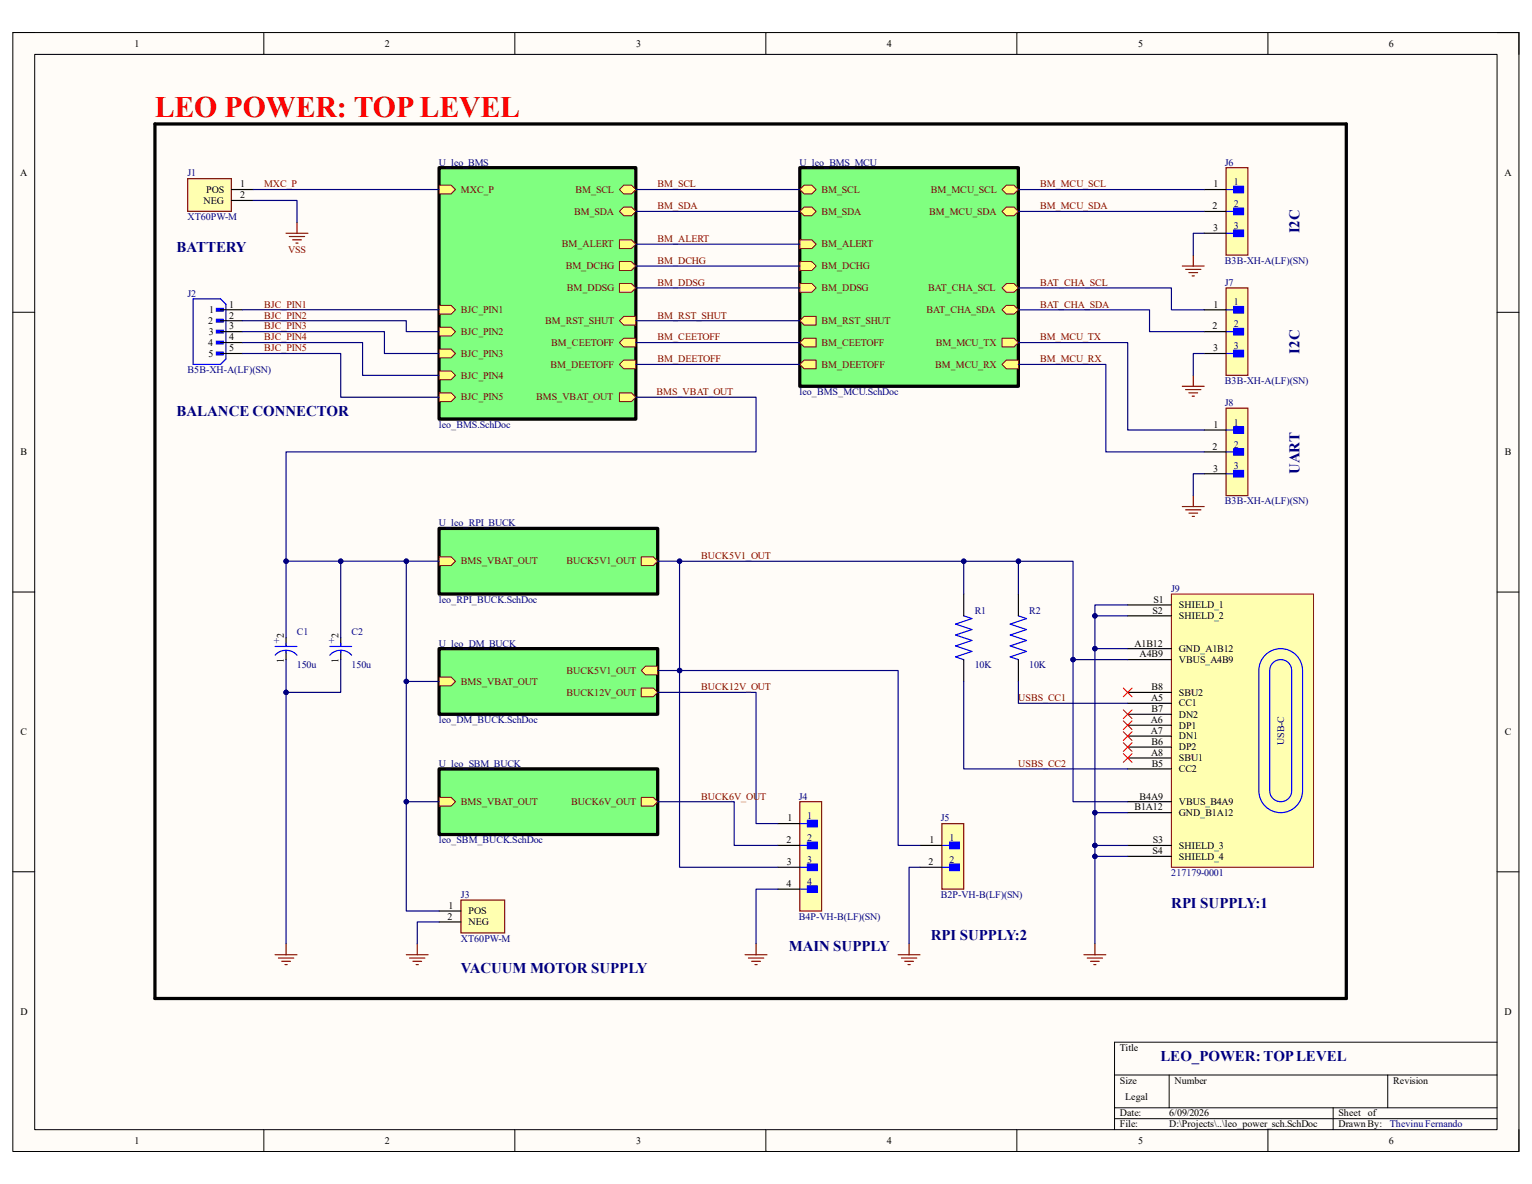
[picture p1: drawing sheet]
<svg xmlns="http://www.w3.org/2000/svg" width="279mm" height="216mm" viewBox="0 0 279 216" stroke-linecap="round" stroke-linejoin="round" font-family="sans-serif">
<path d="M2.3 5.9h274.7v204.1h-274.7z" fill-rule="evenodd" fill="#fffcf8"/>
<path d="M2.3 5.9h274.7v204.1h-274.7z" fill="none" stroke="#000" stroke-width=".18"/>
<path d="M6.3 9.9h266.7v196.1h-266.7z" fill-rule="evenodd" fill="#fffcf8"/>
<g fill="none" stroke="#000" stroke-width=".18">
<path d="M2.3 5.9h4M6.3 9.9h266.7v196.1h-266.7zM48.1 5.9v4M93.9 5.9v4M139.7 5.9v4M185.5 5.9v4M231.2 5.9v4M273 5.9h4v4M2.3 56.9h4M273 56.9h4M2.3 108h4M273 108h4"/>
<path d="M2.3 159h4M273 159h4M203.3 196h69.7M213.2 196v6M253.1 196v6M273 190h-69.7v16M48.1 206v4M93.9 206v4M139.7 206v4M185.5 206v4M203.3 202h69.7M203.3 204h69.7"/>
<path d="M231.2 206v4M243.1 202v4M277 206v4"/>
</g>
<path d="M34.2 32.6h8v5.9h-8z" fill-rule="evenodd" fill="#ffffb0"/>
<path d="M34.2 32.6h8v5.9h-8z" fill="none" stroke="#800000" stroke-width=".21"/>
<path d="M42.2 34.6h4M42.2 36.6h4" fill="none" stroke="#000" stroke-width=".21"/>
<path d="M39.5 56.2h1.2v.5h-1.2z" fill-rule="evenodd" fill="#00f"/>
<path d="M39.5 56.2h1.2v.5h-1.2z" fill="none" stroke="#00f" stroke-width=".21"/>
<path d="M39.5 58.2h1.2v.5h-1.2z" fill-rule="evenodd" fill="#00f"/>
<path d="M39.5 58.2h1.2v.5h-1.2z" fill="none" stroke="#00f" stroke-width=".21"/>
<path d="M39.5 60.2h1.2v.5h-1.2z" fill-rule="evenodd" fill="#00f"/>
<path d="M39.5 60.2h1.2v.5h-1.2z" fill="none" stroke="#00f" stroke-width=".21"/>
<path d="M39.5 62.2h1.2v.5h-1.2z" fill-rule="evenodd" fill="#00f"/>
<path d="M39.5 62.2h1.2v.5h-1.2z" fill="none" stroke="#00f" stroke-width=".21"/>
<path d="M39.5 64.2h1.2v.5h-1.2z" fill-rule="evenodd" fill="#00f"/>
<path d="M35.2 54.5h5l1 1v10l-1 1h-5zM39.5 64.2h1.2v.5h-1.2z" fill="none" stroke="#00f" stroke-width=".21"/>
<path d="M40.2 56.5h4M40.2 58.5h4M40.2 60.5h4M40.2 62.5h4M40.2 64.5h4" fill="none" stroke="#000" stroke-width=".21"/>
<path d="M52.2 42.5h4M52.8 43.1h2.8M53.4 43.7h1.6M54 44.3h.4M54.2 40.5v2" fill="none" stroke="#800000" stroke-width=".21"/>
<path d="M223.6 52.5h4v16h-4z" fill-rule="evenodd" fill="#ffffb0"/>
<path d="M223.6 52.5h4v16h-4z" fill="none" stroke="#800000" stroke-width=".21"/>
<path d="M225 55.9h1.8v1.2h-1.8z" fill-rule="evenodd" fill="#00f"/>
<path d="M223.6 56.5h1.4M225 55.9h1.8v1.2h-1.8z" fill="none" stroke="#00f" stroke-width=".21"/>
<path d="M225 59.9h1.8v1.2h-1.8z" fill-rule="evenodd" fill="#00f"/>
<path d="M225 59.9h1.8v1.2h-1.8zM223.6 60.5h1.4" fill="none" stroke="#00f" stroke-width=".21"/>
<path d="M225 63.9h1.8v1.2h-1.8z" fill-rule="evenodd" fill="#00f"/>
<path d="M223.6 64.5h1.4M225 63.9h1.8v1.2h-1.8z" fill="none" stroke="#00f" stroke-width=".21"/>
<path d="M219.6 56.5h4M219.6 60.5h4M219.6 64.5h4" fill="none" stroke="#000" stroke-width=".21"/>
<path d="M223.6 74.4h4v16h-4z" fill-rule="evenodd" fill="#ffffb0"/>
<path d="M223.6 74.4h4v16h-4z" fill="none" stroke="#800000" stroke-width=".21"/>
<path d="M225 77.8h1.8v1.2h-1.8z" fill-rule="evenodd" fill="#00f"/>
<path d="M223.6 78.4h1.4M225 77.8h1.8v1.2h-1.8z" fill="none" stroke="#00f" stroke-width=".21"/>
<path d="M225 81.8h1.8v1.2h-1.8z" fill-rule="evenodd" fill="#00f"/>
<path d="M223.6 82.4h1.4M225 81.8h1.8v1.2h-1.8z" fill="none" stroke="#00f" stroke-width=".21"/>
<path d="M225 85.8h1.8v1.2h-1.8z" fill-rule="evenodd" fill="#00f"/>
<path d="M223.6 86.4h1.4M225 85.8h1.8v1.2h-1.8z" fill="none" stroke="#00f" stroke-width=".21"/>
<path d="M219.6 78.4h4M219.6 82.4h4M219.6 86.4h4" fill="none" stroke="#000" stroke-width=".21"/>
<path d="M223.6 30.6h4v15.9h-4z" fill-rule="evenodd" fill="#ffffb0"/>
<path d="M223.6 30.6h4v15.9h-4z" fill="none" stroke="#800000" stroke-width=".21"/>
<path d="M225 34h1.8v1.2h-1.8z" fill-rule="evenodd" fill="#00f"/>
<path d="M223.6 34.6h1.4M225 34h1.8v1.2h-1.8z" fill="none" stroke="#00f" stroke-width=".21"/>
<path d="M225 38h1.8v1.1h-1.8z" fill-rule="evenodd" fill="#00f"/>
<path d="M223.6 38.6h1.4M225 38h1.8v1.1h-1.8z" fill="none" stroke="#00f" stroke-width=".21"/>
<path d="M225 41.9h1.8v1.2h-1.8z" fill-rule="evenodd" fill="#00f"/>
<path d="M223.6 42.5h1.4M225 41.9h1.8v1.2h-1.8z" fill="none" stroke="#00f" stroke-width=".21"/>
<path d="M219.6 34.6h4M219.6 38.6h4M219.6 42.5h4" fill="none" stroke="#000" stroke-width=".21"/>
<g fill="none" stroke="#800000" stroke-width=".21">
<path d="M215.6 48.5h4M216.2 49.1h2.8M216.8 49.7h1.6M217.4 50.3h.4M217.6 46.5v2M215.6 70.4h4M216.2 71h2.8M216.8 71.6h1.6M217.4 72.2h.4M217.6 68.5v1.9M215.6 92.4h4M216.2 93h2.8"/>
<path d="M216.8 93.6h1.6M217.4 94.2h.4M217.6 90.4v2"/>
</g>
<path d="M80.1 30.6h35.9v45.8h-35.9z" fill-rule="evenodd" fill="#80ff80"/>
<path d="M80.1 30.6h35.9v45.8h-35.9z" fill="none" stroke="#000" stroke-width=".59"/>
<path d="M80.1 71.6h2.2l.8 .8-.8 .8h-2.2z" fill-rule="evenodd" fill="#ffff80"/>
<path d="M80.1 71.6h2.2l.8 .8-.8 .8h-2.2z" fill="none" stroke="#800000" stroke-width=".18"/>
<path d="M80.1 67.6h2.2l.8 .8-.8 .8h-2.2z" fill-rule="evenodd" fill="#ffff80"/>
<path d="M80.1 67.6h2.2l.8 .8-.8 .8h-2.2z" fill="none" stroke="#800000" stroke-width=".18"/>
<path d="M80.1 63.7h2.2l.8 .8-.8 .8h-2.2z" fill-rule="evenodd" fill="#ffff80"/>
<path d="M80.1 63.7h2.2l.8 .8-.8 .8h-2.2z" fill="none" stroke="#800000" stroke-width=".18"/>
<path d="M80.1 59.7h2.2l.8 .8-.8 .8h-2.2z" fill-rule="evenodd" fill="#ffff80"/>
<path d="M80.1 59.7h2.2l.8 .8-.8 .8h-2.2z" fill="none" stroke="#800000" stroke-width=".18"/>
<path d="M80.1 55.7h2.2l.8 .8-.8 .8h-2.2z" fill-rule="evenodd" fill="#ffff80"/>
<path d="M80.1 55.7h2.2l.8 .8-.8 .8h-2.2z" fill="none" stroke="#800000" stroke-width=".18"/>
<path d="M80.1 33.8h2.2l.8 .8-.8 .8h-2.2z" fill-rule="evenodd" fill="#ffff80"/>
<path d="M80.1 33.8h2.2l.8 .8-.8 .8h-2.2z" fill="none" stroke="#800000" stroke-width=".18"/>
<path d="M113 34.6l.8-.8h1.4l.8 .8-.8 .8h-1.4z" fill-rule="evenodd" fill="#ffff80"/>
<path d="M113 34.6l.8-.8h1.4l.8 .8-.8 .8h-1.4z" fill="none" stroke="#800000" stroke-width=".18"/>
<path d="M113 38.5l.8-.7h1.4l.8 .7-.8 .8h-1.4z" fill-rule="evenodd" fill="#ffff80"/>
<path d="M113 38.5l.8-.7h1.4l.8 .7-.8 .8h-1.4z" fill="none" stroke="#800000" stroke-width=".18"/>
<path d="M113 58.5l.8-.8h2.2v1.6h-2.2z" fill-rule="evenodd" fill="#ffff80"/>
<path d="M113 58.5l.8-.8h2.2v1.6h-2.2z" fill="none" stroke="#800000" stroke-width=".18"/>
<path d="M113 62.5l.8-.8h2.2v1.6h-2.2z" fill-rule="evenodd" fill="#ffff80"/>
<path d="M113 62.5l.8-.8h2.2v1.6h-2.2z" fill="none" stroke="#800000" stroke-width=".18"/>
<path d="M113 66.5l.8-.8h2.2v1.6h-2.2z" fill-rule="evenodd" fill="#ffff80"/>
<path d="M113 66.5l.8-.8h2.2v1.6h-2.2z" fill="none" stroke="#800000" stroke-width=".18"/>
<path d="M113 43.7h2.2l.8 .8-.8 .8h-2.2z" fill-rule="evenodd" fill="#ffff80"/>
<path d="M113 43.7h2.2l.8 .8-.8 .8h-2.2z" fill="none" stroke="#800000" stroke-width=".18"/>
<path d="M113 47.7h2.2l.8 .8-.8 .8h-2.2z" fill-rule="evenodd" fill="#ffff80"/>
<path d="M113 47.7h2.2l.8 .8-.8 .8h-2.2z" fill="none" stroke="#800000" stroke-width=".18"/>
<path d="M113 51.7h2.2l.8 .8-.8 .8h-2.2z" fill-rule="evenodd" fill="#ffff80"/>
<path d="M113 51.7h2.2l.8 .8-.8 .8h-2.2z" fill="none" stroke="#800000" stroke-width=".18"/>
<path d="M113 71.6h2.2l.8 .8-.8 .8h-2.2z" fill-rule="evenodd" fill="#ffff80"/>
<path d="M113 71.6h2.2l.8 .8-.8 .8h-2.2z" fill="none" stroke="#800000" stroke-width=".18"/>
<path d="M145.9 30.6h39.8v39.8h-39.8z" fill-rule="evenodd" fill="#80ff80"/>
<path d="M145.9 30.6h39.8v39.8h-39.8z" fill="none" stroke="#000" stroke-width=".59"/>
<path d="M146.7 37.8h1.4l.7 .7-.7 .8h-1.4l-.8-.8z" fill-rule="evenodd" fill="#ffff80"/>
<path d="M146.7 37.8h1.4l.7 .7-.7 .8h-1.4l-.8-.8z" fill="none" stroke="#800000" stroke-width=".18"/>
<path d="M146.7 33.8h1.4l.7 .8-.7 .8h-1.4l-.8-.8z" fill-rule="evenodd" fill="#ffff80"/>
<path d="M146.7 33.8h1.4l.7 .8-.7 .8h-1.4l-.8-.8z" fill="none" stroke="#800000" stroke-width=".18"/>
<path d="M183.5 37.8h1.4l.8 .8-.8 .7h-1.4l-.8-.7z" fill-rule="evenodd" fill="#ffff80"/>
<path d="M183.5 37.8h1.4l.8 .8-.8 .7h-1.4l-.8-.7z" fill="none" stroke="#800000" stroke-width=".18"/>
<path d="M183.5 33.8h1.4l.8 .8-.8 .8h-1.4l-.8-.8z" fill-rule="evenodd" fill="#ffff80"/>
<path d="M183.5 33.8h1.4l.8 .8-.8 .8h-1.4l-.8-.8z" fill="none" stroke="#800000" stroke-width=".18"/>
<path d="M183.5 55.7h1.4l.8 .8-.8 .8h-1.4l-.8-.8z" fill-rule="evenodd" fill="#ffff80"/>
<path d="M183.5 55.7h1.4l.8 .8-.8 .8h-1.4l-.8-.8z" fill="none" stroke="#800000" stroke-width=".18"/>
<path d="M182.7 52.5l.8-.8h1.4l.8 .8-.8 .8h-1.4z" fill-rule="evenodd" fill="#ffff80"/>
<path d="M182.7 52.5l.8-.8h1.4l.8 .8-.8 .8h-1.4z" fill="none" stroke="#800000" stroke-width=".18"/>
<path d="M146.7 57.7h2.1v1.6h-2.1l-.8-.8z" fill-rule="evenodd" fill="#ffff80"/>
<path d="M146.7 57.7h2.1v1.6h-2.1l-.8-.8z" fill="none" stroke="#800000" stroke-width=".18"/>
<path d="M146.7 61.7h2.1v1.6h-2.1l-.8-.8z" fill-rule="evenodd" fill="#ffff80"/>
<path d="M146.7 61.7h2.1v1.6h-2.1l-.8-.8z" fill="none" stroke="#800000" stroke-width=".18"/>
<path d="M145.9 66.5l.8-.8h2.1v1.6h-2.1z" fill-rule="evenodd" fill="#ffff80"/>
<path d="M145.9 66.5l.8-.8h2.1v1.6h-2.1z" fill="none" stroke="#800000" stroke-width=".18"/>
<path d="M145.9 43.7h2.2l.7 .8-.7 .8h-2.2z" fill-rule="evenodd" fill="#ffff80"/>
<path d="M145.9 43.7h2.2l.7 .8-.7 .8h-2.2z" fill="none" stroke="#800000" stroke-width=".18"/>
<path d="M145.9 47.7h2.2l.7 .8-.7 .8h-2.2z" fill-rule="evenodd" fill="#ffff80"/>
<path d="M145.9 47.7h2.2l.7 .8-.7 .8h-2.2z" fill="none" stroke="#800000" stroke-width=".18"/>
<path d="M145.9 51.7h2.2l.7 .8-.7 .8h-2.2z" fill-rule="evenodd" fill="#ffff80"/>
<path d="M145.9 51.7h2.2l.7 .8-.7 .8h-2.2z" fill="none" stroke="#800000" stroke-width=".18"/>
<path d="M182.7 61.7h2.2l.8 .8-.8 .8h-2.2z" fill-rule="evenodd" fill="#ffff80"/>
<path d="M182.7 61.7h2.2l.8 .8-.8 .8h-2.2z" fill="none" stroke="#800000" stroke-width=".18"/>
<path d="M182.7 66.5l.8-.8h2.2v1.6h-2.2z" fill-rule="evenodd" fill="#ffff80"/>
<path d="M182.7 66.5l.8-.8h2.2v1.6h-2.2z" fill="none" stroke="#800000" stroke-width=".18"/>
<path d="M80.1 140.2h39.8v12h-39.8z" fill-rule="evenodd" fill="#80ff80"/>
<path d="M80.1 140.2h39.8v12h-39.8z" fill="none" stroke="#000" stroke-width=".59"/>
<path d="M80.1 145.4h2.2l.8 .8-.8 .8h-2.2z" fill-rule="evenodd" fill="#ffff80"/>
<path d="M80.1 145.4h2.2l.8 .8-.8 .8h-2.2z" fill="none" stroke="#800000" stroke-width=".18"/>
<path d="M117 145.4h2.1l.8 .8-.8 .8h-2.1z" fill-rule="evenodd" fill="#ffff80"/>
<path d="M117 145.4h2.1l.8 .8-.8 .8h-2.1z" fill="none" stroke="#800000" stroke-width=".18"/>
<path d="M80.1 118.3h39.8v11.9h-39.8z" fill-rule="evenodd" fill="#80ff80"/>
<path d="M80.1 118.3h39.8v11.9h-39.8z" fill="none" stroke="#000" stroke-width=".59"/>
<path d="M80.1 123.5h2.2l.8 .8-.8 .8h-2.2z" fill-rule="evenodd" fill="#ffff80"/>
<path d="M80.1 123.5h2.2l.8 .8-.8 .8h-2.2z" fill="none" stroke="#800000" stroke-width=".18"/>
<path d="M117 125.5h2.1l.8 .8-.8 .8h-2.1z" fill-rule="evenodd" fill="#ffff80"/>
<path d="M117 125.5h2.1l.8 .8-.8 .8h-2.1z" fill="none" stroke="#800000" stroke-width=".18"/>
<path d="M117 122.3l.8-.8h2.1v1.6h-2.1z" fill-rule="evenodd" fill="#ffff80"/>
<path d="M117 122.3l.8-.8h2.1v1.6h-2.1z" fill="none" stroke="#800000" stroke-width=".18"/>
<path d="M80.1 96.4h39.8v11.9h-39.8z" fill-rule="evenodd" fill="#80ff80"/>
<path d="M80.1 96.4h39.8v11.9h-39.8z" fill="none" stroke="#000" stroke-width=".59"/>
<path d="M80.1 101.5h2.2l.8 .8-.8 .8h-2.2z" fill-rule="evenodd" fill="#ffff80"/>
<path d="M80.1 101.5h2.2l.8 .8-.8 .8h-2.2z" fill="none" stroke="#800000" stroke-width=".18"/>
<path d="M117 101.5h2.1l.8 .8-.8 .8h-2.1z" fill-rule="evenodd" fill="#ffff80"/>
<path d="M117 101.5h2.1l.8 .8-.8 .8h-2.1z" fill="none" stroke="#800000" stroke-width=".18"/>
<path d="M213.6 108.3h26v49.8h-26z" fill-rule="evenodd" fill="#ffffb0"/>
<path d="M213.6 108.3h26v49.8h-26z" fill="none" stroke="#800000" stroke-width=".18"/>
<g fill="none" stroke="#000" stroke-width=".21">
<path d="M175.8 108.3v4M185.7 108.3v4M205.7 118.3h7.9M205.7 110.3h7.9M205.7 112.3h7.9M175.8 120.3v4M185.7 120.3v4M205.7 120.3h7.9M205.7 128.2h7.9M205.7 132.2h7.9M205.7 134.2h7.9M205.7 138.2h7.9"/>
<path d="M205.7 136.2h7.9M205.7 130.2h7.9M205.7 126.3h7.9M205.7 148.2h7.9M205.7 146.2h7.9M205.7 140.2h7.9M205.7 154.2h7.9M205.7 156.2h7.9"/>
</g>
<path d="M175.8 112.3l1.5 .5-3 1 3 1-3 1 3 1-3 1 3 1-3 1 1.5 .5M185.7 112.3l1.5 .5-3 1 3 1-3 1 3 1-3 1 3 1-3 1 1.5 .5M230.7 119.4a4 4 0 0 1 4.4-.8 4 4 0 0 1 2.5 3.7v21.9a4 4 0 0 1-4 4 4 4 0 0 1-4-4v-21.9a4 4 0 0 1 1.1-2.9zM232.2 120.8a2 2 0 0 1 2.1-.4 2 2 0 0 1 1.3 1.8v22a2 2 0 0 1-2 2 2 2 0 0 1-2-2v-22v-.5z" fill="none" stroke="#00f" stroke-width=".21"/>
<path d="M204.9 137.4l1.6 1.6M204.9 125.5l1.6 1.6M204.9 133.4l1.6 1.6M204.9 129.4l1.6 1.6M204.9 131.4l1.6 1.6M204.9 135.4l1.6 1.6M206.5 137.4l-1.6 1.6M206.5 125.5l-1.6 1.6M206.5 133.4l-1.6 1.6M206.5 129.4l-1.6 1.6M206.5 131.4l-1.6 1.6M206.5 135.4l-1.6 1.6" fill="none" stroke="#f00" stroke-width=".18"/>
<path d="M197.7 174.1h4M198.3 174.7h2.8M198.9 175.3h1.6M199.5 175.9h.4M199.7 172.1v2" fill="none" stroke="#800000" stroke-width=".21"/>
<path d="M171.8 150.2h4v11.9h-4z" fill-rule="evenodd" fill="#ffffb0"/>
<path d="M171.8 150.2h4v11.9h-4z" fill="none" stroke="#800000" stroke-width=".21"/>
<path d="M173.2 153.6h1.8v1.2h-1.8z" fill-rule="evenodd" fill="#00f"/>
<path d="M171.8 154.2h1.4M173.2 153.6h1.8v1.2h-1.8z" fill="none" stroke="#00f" stroke-width=".21"/>
<path d="M173.2 157.6h1.8v1.1h-1.8z" fill-rule="evenodd" fill="#00f"/>
<path d="M171.8 158.1h1.4M173.2 157.6h1.8v1.1h-1.8z" fill="none" stroke="#00f" stroke-width=".21"/>
<path d="M167.8 154.2h4M167.8 158.1h4" fill="none" stroke="#000" stroke-width=".21"/>
<path d="M135.9 174.1h4M136.5 174.7h2.8M137.1 175.3h1.6M137.7 175.9h.4M137.9 172.1v2M163.8 174.1h4M164.4 174.7h2.8M165 175.3h1.6M165.6 175.9h.4M165.8 172.1v2" fill="none" stroke="#800000" stroke-width=".21"/>
<path d="M84.1 164.1h7.9v6h-7.9z" fill-rule="evenodd" fill="#ffffb0"/>
<path d="M50.2 174.1h4M50.8 174.7h2.8M51.4 175.3h1.6M52 175.9h.4M52.2 172.1v2M74.1 174.1h4M74.7 174.7h2.8M75.3 175.3h1.6M75.9 175.9h.4M76.1 172.1v2M84.1 164.1h7.9v6h-7.9z" fill="none" stroke="#800000" stroke-width=".21"/>
<path d="M52.2 116.3v1.6M52.2 118.7v1.6M62.1 116.3v1.6M62.1 118.7v1.6M80.1 166.1h4M80.1 168.1h4" fill="none" stroke="#000" stroke-width=".21"/>
<path d="M28.3 22.6h217.2v159.5h-217.2z" fill="none" stroke="#000" stroke-width=".59"/>
<path d="M50.2 119.5a2.67 2.67 0 0 1 4 0M50.2 117.9h4M52.2 117.3v.6M52.2 118.7v.4M60.1 117.9h4M60.1 119.5a2.67 2.67 0 0 1 4 0M62.1 117.3v.6M62.1 118.7v.4" fill="none" stroke="#00f" stroke-width=".21"/>
<path d="M145.9 146.2h3.9v19.9h-3.9z" fill-rule="evenodd" fill="#ffffb0"/>
<path d="M145.9 146.2h3.9v19.9h-3.9z" fill="none" stroke="#800000" stroke-width=".21"/>
<path d="M147.3 149.6h1.8v1.2h-1.8z" fill-rule="evenodd" fill="#00f"/>
<path d="M145.9 150.2h1.4M147.3 149.6h1.8v1.2h-1.8z" fill="none" stroke="#00f" stroke-width=".21"/>
<path d="M147.3 153.6h1.8v1.2h-1.8z" fill-rule="evenodd" fill="#00f"/>
<path d="M145.9 154.2h1.4M147.3 153.6h1.8v1.2h-1.8z" fill="none" stroke="#00f" stroke-width=".21"/>
<path d="M147.3 157.5h1.8v1.2h-1.8z" fill-rule="evenodd" fill="#00f"/>
<path d="M145.9 158.1h1.4M147.3 157.5h1.8v1.2h-1.8z" fill="none" stroke="#00f" stroke-width=".21"/>
<path d="M147.3 161.5h1.8v1.2h-1.8z" fill-rule="evenodd" fill="#00f"/>
<path d="M145.9 162.1h1.4M147.3 161.5h1.8v1.2h-1.8z" fill="none" stroke="#00f" stroke-width=".21"/>
<path d="M141.9 150.2h4M141.9 154.2h4M141.9 158.1h4M141.9 162.1h4" fill="none" stroke="#000" stroke-width=".21"/>
<g fill="none" stroke="#000080" stroke-width=".21">
<path d="M46.2 36.6h8v3.9M46.2 34.6h33.9M116 34.6h29.9M116 38.5h29.9M185.7 34.6h33.9M185.7 38.6h33.9M44.2 58.5h29.9v2h6M44.2 56.5h35.9M116 44.5h29.9M116 48.5h29.9M116 52.5h29.9M116 58.5h29.9"/>
<path d="M185.7 52.5h27.9v4h6M185.7 56.5h23.9v4h10M219.6 42.5h-2v4M44.2 60.5h25.9v4h10M44.2 62.5h21.9v5.9h14M44.2 64.5h17.9v7.9h18M116 62.5h29.9M116 66.5h29.9M185.7 62.5h20v15.9h13.9M185.7 66.5h16v15.9h17.9M219.6 64.5h-2v4M219.6 86.4h-2v4"/>
<path d="M119.9 102.3h4v20h-4"/>
</g>
<circle cx="123.9" cy="102.3" r=".4" fill="#000080"/>
<circle cx="123.9" cy="102.3" r=".4" fill="none" stroke="#000080" stroke-width=".18"/>
<circle cx="123.9" cy="122.3" r=".4" fill="#000080"/>
<circle cx="123.9" cy="122.3" r=".4" fill="none" stroke="#000080" stroke-width=".18"/>
<path d="M74.1 124.3h6" fill="none" stroke="#000080" stroke-width=".21"/>
<circle cx="74.1" cy="124.3" r=".4" fill="#000080"/>
<circle cx="74.1" cy="124.3" r=".4" fill="none" stroke="#000080" stroke-width=".18"/>
<path d="M199.7 154.2h6" fill="none" stroke="#000080" stroke-width=".21"/>
<circle cx="199.7" cy="154.2" r=".4" fill="#000080"/>
<circle cx="199.7" cy="154.2" r=".4" fill="none" stroke="#000080" stroke-width=".18"/>
<path d="M199.7 156.2h6" fill="none" stroke="#000080" stroke-width=".21"/>
<circle cx="199.7" cy="156.2" r=".4" fill="#000080"/>
<circle cx="199.7" cy="156.2" r=".4" fill="none" stroke="#000080" stroke-width=".18"/>
<path d="M199.7 112.3h6" fill="none" stroke="#000080" stroke-width=".21"/>
<circle cx="199.7" cy="112.3" r=".4" fill="#000080"/>
<circle cx="199.7" cy="112.3" r=".4" fill="none" stroke="#000080" stroke-width=".18"/>
<path d="M199.7 118.3h6" fill="none" stroke="#000080" stroke-width=".21"/>
<circle cx="199.7" cy="118.3" r=".4" fill="#000080"/>
<circle cx="199.7" cy="118.3" r=".4" fill="none" stroke="#000080" stroke-width=".18"/>
<path d="M199.7 148.2h6" fill="none" stroke="#000080" stroke-width=".21"/>
<circle cx="199.7" cy="148.2" r=".4" fill="#000080"/>
<circle cx="199.7" cy="148.2" r=".4" fill="none" stroke="#000080" stroke-width=".18"/>
<path d="M205.7 120.3h-10v25.9h10" fill="none" stroke="#000080" stroke-width=".21"/>
<circle cx="195.7" cy="120.3" r=".4" fill="#000080"/>
<circle cx="195.7" cy="120.3" r=".4" fill="none" stroke="#000080" stroke-width=".18"/>
<path d="M175.8 108.3v-6h9.9v6M175.8 124.3v15.9h29.9M185.7 124.3v3.9h20" fill="none" stroke="#000080" stroke-width=".21"/>
<circle cx="175.8" cy="102.3" r=".4" fill="#000080"/>
<circle cx="175.8" cy="102.3" r=".4" fill="none" stroke="#000080" stroke-width=".18"/>
<circle cx="185.7" cy="102.3" r=".4" fill="#000080"/>
<circle cx="185.7" cy="102.3" r=".4" fill="none" stroke="#000080" stroke-width=".18"/>
<path d="M185.7 102.3h10v18" fill="none" stroke="#000080" stroke-width=".21"/>
<circle cx="195.7" cy="120.3" r=".4" fill="#000080"/>
<circle cx="195.7" cy="120.3" r=".4" fill="none" stroke="#000080" stroke-width=".18"/>
<circle cx="185.7" cy="102.3" r=".4" fill="#000080"/>
<circle cx="185.7" cy="102.3" r=".4" fill="none" stroke="#000080" stroke-width=".18"/>
<path d="M123.9 102.3h51.9" fill="none" stroke="#000080" stroke-width=".21"/>
<circle cx="123.9" cy="102.3" r=".4" fill="#000080"/>
<circle cx="123.9" cy="102.3" r=".4" fill="none" stroke="#000080" stroke-width=".18"/>
<circle cx="175.8" cy="102.3" r=".4" fill="#000080"/>
<circle cx="175.8" cy="102.3" r=".4" fill="none" stroke="#000080" stroke-width=".18"/>
<path d="M119.9 126.3h18v23.9h4M123.9 122.3h39.9v31.9h4M119.9 146.2h14v8h8M167.8 158.1h-2v14" fill="none" stroke="#000080" stroke-width=".21"/>
<circle cx="123.9" cy="122.3" r=".4" fill="#000080"/>
<circle cx="123.9" cy="122.3" r=".4" fill="none" stroke="#000080" stroke-width=".18"/>
<path d="M74.1 146.2v19.9h6" fill="none" stroke="#000080" stroke-width=".21"/>
<circle cx="74.1" cy="146.2" r=".4" fill="#000080"/>
<circle cx="74.1" cy="146.2" r=".4" fill="none" stroke="#000080" stroke-width=".18"/>
<path d="M116 72.4h21.9v10h-85.7v19.9h21.9M80.1 168.1h-4v4" fill="none" stroke="#000080" stroke-width=".21"/>
<circle cx="52.2" cy="102.3" r=".4" fill="#000080"/>
<circle cx="52.2" cy="102.3" r=".4" fill="none" stroke="#000080" stroke-width=".18"/>
<circle cx="62.1" cy="102.3" r=".4" fill="#000080"/>
<circle cx="62.1" cy="102.3" r=".4" fill="none" stroke="#000080" stroke-width=".18"/>
<circle cx="74.1" cy="102.3" r=".4" fill="#000080"/>
<circle cx="74.1" cy="102.3" r=".4" fill="none" stroke="#000080" stroke-width=".18"/>
<path d="M80.1 102.3h-6v43.9h6" fill="none" stroke="#000080" stroke-width=".21"/>
<circle cx="74.1" cy="146.2" r=".4" fill="#000080"/>
<circle cx="74.1" cy="146.2" r=".4" fill="none" stroke="#000080" stroke-width=".18"/>
<circle cx="74.1" cy="124.3" r=".4" fill="#000080"/>
<circle cx="74.1" cy="124.3" r=".4" fill="none" stroke="#000080" stroke-width=".18"/>
<circle cx="74.1" cy="102.3" r=".4" fill="#000080"/>
<circle cx="74.1" cy="102.3" r=".4" fill="none" stroke="#000080" stroke-width=".18"/>
<path d="M205.7 110.3h-6v61.8" fill="none" stroke="#000080" stroke-width=".21"/>
<circle cx="199.7" cy="112.3" r=".4" fill="#000080"/>
<circle cx="199.7" cy="112.3" r=".4" fill="none" stroke="#000080" stroke-width=".18"/>
<circle cx="199.7" cy="118.3" r=".4" fill="#000080"/>
<circle cx="199.7" cy="118.3" r=".4" fill="none" stroke="#000080" stroke-width=".18"/>
<circle cx="199.7" cy="148.2" r=".4" fill="#000080"/>
<circle cx="199.7" cy="148.2" r=".4" fill="none" stroke="#000080" stroke-width=".18"/>
<circle cx="199.7" cy="154.2" r=".4" fill="#000080"/>
<circle cx="199.7" cy="154.2" r=".4" fill="none" stroke="#000080" stroke-width=".18"/>
<circle cx="199.7" cy="156.2" r=".4" fill="#000080"/>
<circle cx="199.7" cy="156.2" r=".4" fill="none" stroke="#000080" stroke-width=".18"/>
<path d="M52.2 102.3v14" fill="none" stroke="#000080" stroke-width=".21"/>
<circle cx="52.2" cy="102.3" r=".4" fill="#000080"/>
<circle cx="52.2" cy="102.3" r=".4" fill="none" stroke="#000080" stroke-width=".18"/>
<path d="M62.1 102.3v14" fill="none" stroke="#000080" stroke-width=".21"/>
<circle cx="62.1" cy="102.3" r=".4" fill="#000080"/>
<circle cx="62.1" cy="102.3" r=".4" fill="none" stroke="#000080" stroke-width=".18"/>
<path d="M52.2 120.3v6h9.9v-6" fill="none" stroke="#000080" stroke-width=".21"/>
<circle cx="52.2" cy="126.3" r=".4" fill="#000080"/>
<circle cx="52.2" cy="126.3" r=".4" fill="none" stroke="#000080" stroke-width=".18"/>
<path d="M52.2 126.3v45.8" fill="none" stroke="#000080" stroke-width=".21"/>
<circle cx="52.2" cy="126.3" r=".4" fill="#000080"/>
<circle cx="52.2" cy="126.3" r=".4" fill="none" stroke="#000080" stroke-width=".18"/>
<path d="M123.9 122.3v35.8h18M141.9 162.1h-4v10" fill="none" stroke="#000080" stroke-width=".21"/>
<circle cx="123.9" cy="122.3" r=".4" fill="#000080"/>
<circle cx="123.9" cy="122.3" r=".4" fill="none" stroke="#000080" stroke-width=".18"/>
<text font-size="5.4" fill="#f00" x="28.2" y="21.4">LEO POWER: TOP LEVEL</text>
<g font-size="2.7" fill="#000080">
<text x="32.2" y="45.9">BATTERY</text>
<text x="237" y="42.5" transform="rotate(-90 237 42.5)">I2C</text>
<text x="237" y="64.5" transform="rotate(-90 237 64.5)">I2C</text>
<text x="32.2" y="75.8">BALANCE CONNECTOR</text>
<text x="237" y="86.4" transform="rotate(-90 237 86.4)">UART</text>
<text x="213.6" y="165.5">RPI SUPPLY:1</text>
<text x="143.8" y="173.5">MAIN SUPPLY</text>
<text x="169.8" y="171.5">RPI SUPPLY:2</text>
<text x="84.1" y="177.5">VACUUM MOTOR SUPPLY</text>
<text x="211.6" y="193.4">LEO_POWER: TOP LEVEL</text>
</g>
<g font-size="1.8">
<text x="24.6" y="8.5">1</text>
<text x="70.2" y="8.5">2</text>
<text x="116" y="8.5">3</text>
<text x="161.7" y="8.5">4</text>
<text x="207.6" y="8.5">5</text>
<text x="253.3" y="8.5">6</text>
<text x="3.7" y="32">A</text>
<text x="37.6" y="35.1">POS</text>
<text x="43.8" y="34.2">1</text>
<text x="221.3" y="34.2">1</text>
<text x="274.4" y="32">A</text>
<text x="37.1" y="37.1">NEG</text>
<text x="43.8" y="36.2">2</text>
<text x="221.1" y="38.1">2</text>
<text x="221.2" y="42.1">3</text>
<text x="38" y="59.1">2</text>
<text x="38.1" y="57.1">1</text>
<text x="41.8" y="56.1">1</text>
<text x="41.8" y="58.1">2</text>
<text x="221.3" y="56.1">1</text>
<text x="38" y="63.1">4</text>
<text x="38" y="65.1">5</text>
<text x="38.1" y="61.1">3</text>
<text x="41.8" y="60.1">3</text>
<text x="41.8" y="62.1">4</text>
<text x="41.8" y="64.1">5</text>
<text x="221.1" y="60.1">2</text>
<text x="221.2" y="64.1">3</text>
<text x="3.8" y="83.1">B</text>
<text x="221.1" y="82">2</text>
<text x="221.3" y="78">1</text>
<text x="274.4" y="83.1">B</text>
<text x="221.2" y="86">3</text>
<text x="210.2" y="111.9">S2</text>
<text x="210.4" y="109.9">S1</text>
<text x="215" y="110.9">SHIELD_1</text>
<text x="215" y="112.9">SHIELD_2</text>
<text x="51.8" y="116.3" transform="rotate(-90 51.8 116.3)">2</text>
<text x="61.8" y="116.3" transform="rotate(-90 61.8 116.3)">2</text>
<text x="206.9" y="117.9">A1B12</text>
<text x="207.8" y="119.9">A4B9</text>
<text x="215" y="118.9">GND_A1B12</text>
<text x="51.8" y="120.9" transform="rotate(-90 51.8 120.9)">1</text>
<text x="61.8" y="120.9" transform="rotate(-90 61.8 120.9)">1</text>
<text x="210" y="125.9">B8</text>
<text x="215" y="120.9">VBUS_A4B9</text>
<text x="209.9" y="131.8">A6</text>
<text x="209.9" y="127.8">A5</text>
<text x="210" y="129.8">B7</text>
<text x="215" y="128.8">CC1</text>
<text x="215" y="130.9">DN2</text>
<text x="215" y="126.8">SBU2</text>
<text x="3.8" y="134.1">C</text>
<text x="209.9" y="133.8">A7</text>
<text x="209.9" y="137.8">A8</text>
<text x="210" y="135.8">B6</text>
<text x="215" y="132.8">DP1</text>
<text x="215" y="134.8">DN1</text>
<text x="215" y="136.8">DP2</text>
<text x="274.4" y="134.1">C</text>
<text x="210.1" y="139.8">B5</text>
<text x="215" y="138.8">SBU1</text>
<text x="215" y="140.8">CC2</text>
<text x="143.6" y="149.8">1</text>
<text x="206.9" y="147.8">B1A12</text>
<text x="207.8" y="145.8">B4A9</text>
<text x="215" y="148.8">GND_B1A12</text>
<text x="215" y="146.8">VBUS_B4A9</text>
<text x="143.4" y="153.8">2</text>
<text x="169.5" y="153.8">1</text>
<text x="210.2" y="155.7">S4</text>
<text x="210.3" y="153.8">S3</text>
<text x="215" y="154.8">SHIELD_3</text>
<text x="143.4" y="161.7">4</text>
<text x="143.5" y="157.7">3</text>
<text x="169.3" y="157.7">2</text>
<text x="215" y="156.8">SHIELD_4</text>
<text x="81.6" y="167.7">2</text>
<text x="81.8" y="165.7">1</text>
<text x="85.5" y="166.7">POS</text>
<text x="85.5" y="168.7">NEG</text>
<text x="3.7" y="185.1">D</text>
<text x="274.4" y="185.1">D</text>
<text x="204.3" y="191.6">Title</text>
<text x="204.3" y="197.6">Size</text>
<text x="214.2" y="197.6">Number</text>
<text x="254.1" y="197.6">Revision</text>
<text x="204.3" y="203.6">Date:</text>
<text x="205.2" y="200.6">Legal</text>
<text x="213.2" y="203.6">6/09/2026</text>
<text x="244.1" y="203.6">Sheet of</text>
<text x="24.6" y="208.6">1</text>
<text x="70.2" y="208.6">2</text>
<text x="116" y="208.6">3</text>
<text x="161.7" y="208.6">4</text>
<text x="204.3" y="205.6">File:</text>
<text x="207.6" y="208.6">5</text>
<text x="213.2" y="205.6">D:\Projects\..\leo_power_sch.SchDoc</text>
<text x="244.1" y="205.6">Drawn By:</text>
<text x="253.3" y="208.6">6</text>
</g>
<g font-size="1.8" fill="#000080">
<text x="34.2" y="32.2">J1</text>
<text x="80.1" y="30.2">U_leo_BMS</text>
<text x="145.8" y="30.2">U_leo_BMS_MCU</text>
<text x="223.4" y="30.2">J6</text>
<text x="225" y="33.7">1</text>
<text x="34.2" y="40.1">XT60PW-M</text>
<text x="225" y="37.8">2</text>
<text x="225" y="41.7">3</text>
<text x="223.4" y="52.1">J7</text>
<text x="223.4" y="48.1">B3B-XH-A(LF)(SN)</text>
<text x="34.2" y="54.1">J2</text>
<text x="225" y="55.7">1</text>
<text x="225" y="59.7">2</text>
<text x="225" y="63.7">3</text>
<text x="34.2" y="68">B5B-XH-A(LF)(SN)</text>
<text x="223.4" y="70">B3B-XH-A(LF)(SN)</text>
<text x="145.8" y="72.1">leo_BMS_MCU.SchDoc</text>
<text x="223.4" y="74">J8</text>
<text x="225" y="77.6">1</text>
<text x="80.1" y="78">leo_BMS.SchDoc</text>
<text x="225" y="81.6">2</text>
<text x="225" y="85.6">3</text>
<text x="80.1" y="96">U_leo_RPI_BUCK</text>
<text x="223.4" y="91.9">B3B-XH-A(LF)(SN)</text>
<text x="213.6" y="107.9">J9</text>
<text x="80.1" y="109.9">leo_RPI_BUCK.SchDoc</text>
<text x="177.8" y="111.9">R1</text>
<text x="187.7" y="111.9">R2</text>
<text x="50" y="117.5">+</text>
<text x="54.1" y="115.9">C1</text>
<text x="59.9" y="117.5">+</text>
<text x="64.1" y="115.9">C2</text>
<text x="80.1" y="117.9">U_leo_DM_BUCK</text>
<text x="54.1" y="121.9">150u</text>
<text x="64.1" y="121.9">150u</text>
<text x="177.8" y="121.9">10K</text>
<text x="187.7" y="121.9">10K</text>
<text x="80.1" y="131.8">leo_DM_BUCK.SchDoc</text>
<text x="234.2" y="135.8" transform="rotate(-90 234.2 135.8)">USB-C</text>
<text x="80.1" y="139.8">U_leo_SBM_BUCK</text>
<text x="145.7" y="145.8">J4</text>
<text x="147.2" y="149.4">1</text>
<text x="171.6" y="149.8">J5</text>
<text x="80.1" y="153.8">leo_SBM_BUCK.SchDoc</text>
<text x="147.2" y="153.4">2</text>
<text x="173.1" y="153.4">1</text>
<text x="147.2" y="157.4">3</text>
<text x="147.2" y="161.3">4</text>
<text x="173.1" y="157.4">2</text>
<text x="213.6" y="159.7">217179-0001</text>
<text x="84.1" y="163.7">J3</text>
<text x="145.7" y="167.7">B4P-VH-B(LF)(SN)</text>
<text x="171.6" y="163.7">B2P-VH-B(LF)(SN)</text>
<text x="84.1" y="171.7">XT60PW-M</text>
<text x="253.5" y="205.6">Thevinu Fernando</text>
</g>
<g font-size="1.8" fill="#800000">
<text x="48.2" y="34.2">MXC_P</text>
<text x="84.1" y="35.1">MXC_P</text>
<text x="105" y="35.1">BM_SCL</text>
<text x="119.9" y="34.2">BM_SCL</text>
<text x="149.8" y="35.1">BM_SCL</text>
<text x="169.8" y="35.1">BM_MCU_SCL</text>
<text x="189.7" y="34.2">BM_MCU_SCL</text>
<text x="104.7" y="39.2">BM_SDA</text>
<text x="119.9" y="38.1">BM_SDA</text>
<text x="149.8" y="39.2">BM_SDA</text>
<text x="169.5" y="39.2">BM_MCU_SDA</text>
<text x="189.7" y="38.1">BM_MCU_SDA</text>
<text x="52.5" y="46.1">VSS</text>
<text x="102.5" y="45.1">BM_ALERT</text>
<text x="119.9" y="44.1">BM_ALERT</text>
<text x="149.8" y="45.1">BM_ALERT</text>
<text x="103.2" y="49.1">BM_DCHG</text>
<text x="103.4" y="53.1">BM_DDSG</text>
<text x="119.9" y="48.1">BM_DCHG</text>
<text x="119.9" y="52.1">BM_DDSG</text>
<text x="149.8" y="49.1">BM_DCHG</text>
<text x="149.8" y="53.1">BM_DDSG</text>
<text x="169.2" y="53.1">BAT_CHA_SCL</text>
<text x="189.7" y="52.1">BAT_CHA_SCL</text>
<text x="48.2" y="56.1">BJC_PIN1</text>
<text x="48.2" y="58.1">BJC_PIN2</text>
<text x="84.1" y="57.1">BJC_PIN1</text>
<text x="99.4" y="59.1">BM_RST_SHUT</text>
<text x="119.9" y="58.1">BM_RST_SHUT</text>
<text x="149.8" y="59.1">BM_RST_SHUT</text>
<text x="169" y="57.1">BAT_CHA_SDA</text>
<text x="189.7" y="56.1">BAT_CHA_SDA</text>
<text x="48.2" y="60.1">BJC_PIN3</text>
<text x="48.2" y="62.1">BJC_PIN4</text>
<text x="48.2" y="64.1">BJC_PIN5</text>
<text x="84.1" y="65.1">BJC_PIN3</text>
<text x="84.1" y="61.1">BJC_PIN2</text>
<text x="100.5" y="63.1">BM_CEETOFF</text>
<text x="119.9" y="62.1">BM_CEETOFF</text>
<text x="149.8" y="63.1">BM_CEETOFF</text>
<text x="170.6" y="63.1">BM_MCU_TX</text>
<text x="189.7" y="62.1">BM_MCU_TX</text>
<text x="84.1" y="69">BJC_PIN4</text>
<text x="100.4" y="67.1">BM_DEETOFF</text>
<text x="119.9" y="66">BM_DEETOFF</text>
<text x="149.8" y="67.1">BM_DEETOFF</text>
<text x="170.6" y="67.1">BM_MCU_RX</text>
<text x="189.7" y="66">BM_MCU_RX</text>
<text x="84.1" y="73">BJC_PIN5</text>
<text x="97.8" y="73">BMS_VBAT_OUT</text>
<text x="119.7" y="72.1">BMS_VBAT_OUT</text>
<text x="127.9" y="101.9">BUCK5V1_OUT</text>
<text x="84.1" y="102.9">BMS_VBAT_OUT</text>
<text x="103.3" y="102.9">BUCK5V1_OUT</text>
<text x="84.1" y="124.8">BMS_VBAT_OUT</text>
<text x="103.3" y="122.9">BUCK5V1_OUT</text>
<text x="127.9" y="125.9">BUCK12V_OUT</text>
<text x="103.3" y="126.8">BUCK12V_OUT</text>
<text x="185.7" y="127.8">USBS_CC1</text>
<text x="185.7" y="139.8">USBS_CC2</text>
<text x="84.1" y="146.8">BMS_VBAT_OUT</text>
<text x="104.2" y="146.8">BUCK6V_OUT</text>
<text x="127.9" y="145.8">BUCK6V_OUT</text>
</g>
</svg>
